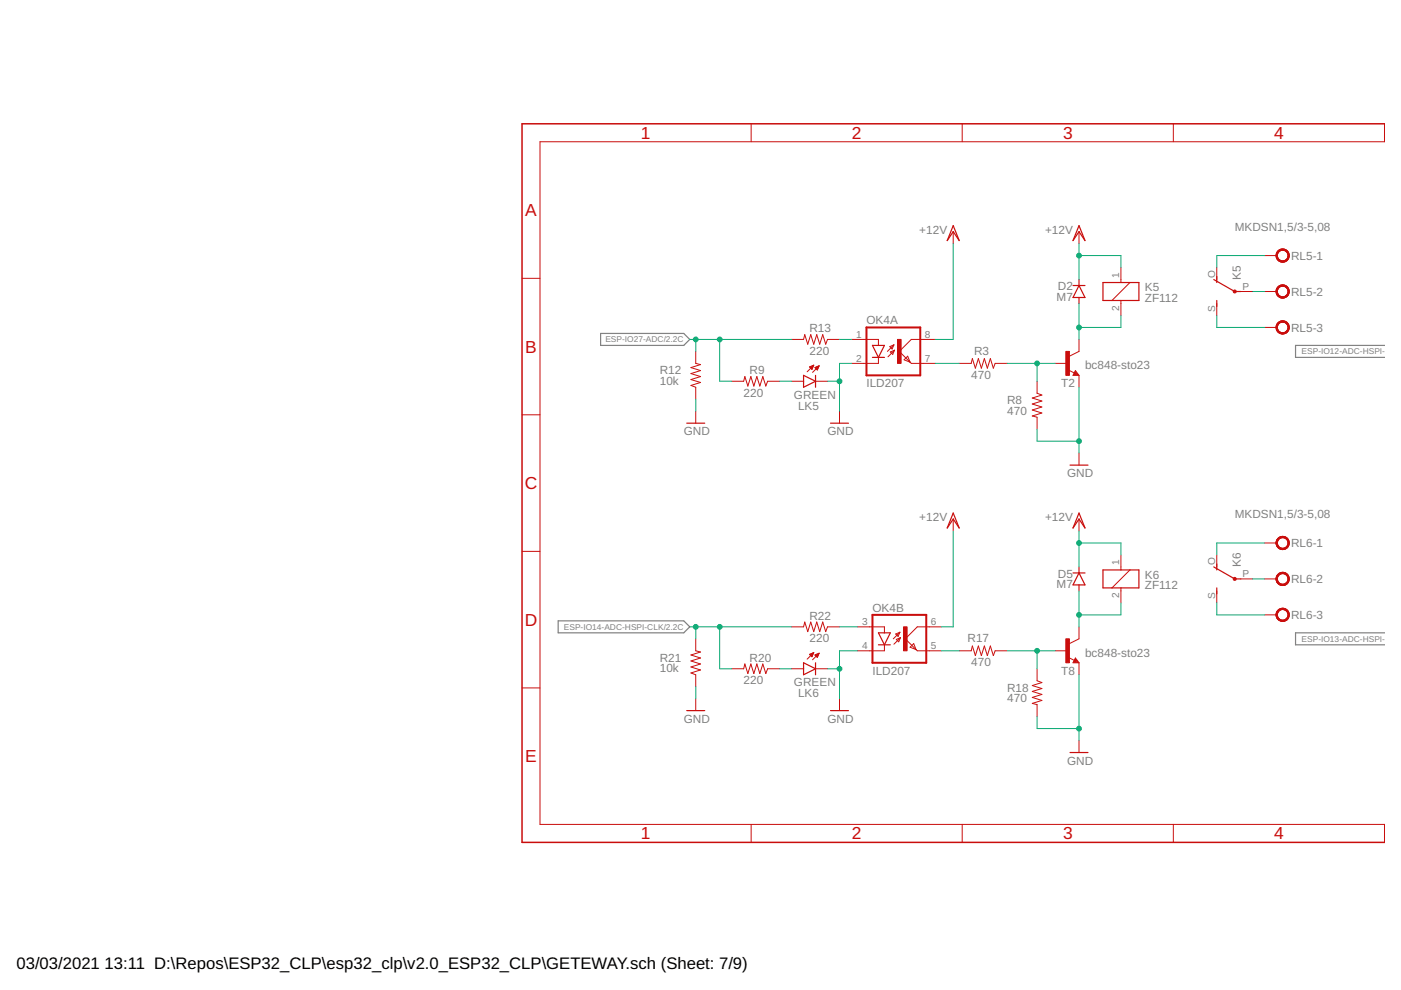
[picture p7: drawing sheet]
<svg xmlns="http://www.w3.org/2000/svg" width="297mm" height="210mm" viewBox="0 0 297 210" stroke-linecap="round" stroke-linejoin="round" font-family="sans-serif">
<path d="M127.3 70.7h17.7l1.2 1.3-1.2 1.2h-17.7zM293.6 73.2h-18.9v2.6h18.9M118.3 131.6h26.7l1.2 1.3-1.2 1.3h-26.7zM293.6 134.2h-18.9v2.5h18.9" fill="none" stroke="#808080" stroke-width=".25"/>
<path d="M293.6 26.2h-182.9v152.4h182.9" fill="none" stroke="#c90d0c" stroke-width=".32"/>
<g fill="none" stroke="#c90d0c" stroke-width=".21">
<path d="M159.3 26.2v3.9M204 26.2v3.9M248.8 26.2v3.9M293.5 26.2v3.9M293.6 30.1h-179.1v144.7h179.1M110.7 59h3.8M202.1 49.1v2.5M228.8 49.1v2.5M237.7 56.7v3.2M239.6 59.9l-3.8 3.8M258 56.7v2.6M268.1 54.2h2.6"/>
<path d="M147.5 74.5v2.5l1 .3-2 .6 2 .7-2 .6 2 .6-2 .7 2 .6-2 .6 1 .4v2.5M167.8 72h2.6l.2-1 .7 2 .6-2 .6 2 .7-2 .6 2 .6-2 .7 2 .4-1h2.5M171.6 77.8l.9-.4-.4 .9zM171.7 77.8h.7M171.7 77.9h.6M171.9 78h.4M172 77.7h.4M172 78.1h.2M172.1 78.3h.1M172.3 77.5h.2M172.5 77.4l-1.4 1.4M172.8 77.9l.9-.3-.4 .8z"/>
<path d="M172.8 77.9h.7M172.9 78h.6M173 78.1h.4M173.1 78.3h.3M173.1 77.8h.5M173.2 78.4h.1M173.4 77.7h.2M173.7 77.6l-1.4 1.4M180.5 72h5.7v1.2M186.2 75.8v1.2h-5.7M188.7 73.5l.8-.4-.4 .9zM188.8 74.6l.9-.3-.4 .8z"/>
<path d="M189.5 73.1l-1.3 1.4M189.7 74.3l-1.4 1.3M192.4 75.5l.6 1.3-1.3-.5zM198.3 72h-5.1l-2.5 2.5 2.5 2.5h5.1M203.4 77h2.5l.3-1 .6 2.1 .6-2.1 .7 2.1 .6-2.1 .6 2.1 .7-2.1 .6 2.1 .4-1.1h2.5M223.7 77h2.5M226.5 78.5l1.3 .6M228 78.6l.8 1h-1.3zM228.8 72v2.5l-2.1 1M228.8 79.6v2.5M237.7 63.7v3.2M258 64.3v2.6"/>
<path d="M263.1 61.8h2.5M268.1 61.8h2.6M268.1 69.4h2.6M110.7 87.9h3.8M147.5 87.2v2.5M155.1 80.8h2.6l.2-1 .7 2.1 .6-2.1 .6 2.1 .7-2.1 .6 2.1 .6-2.1 .7 2.1 .4-1.1h2.5M167.8 80.8h2.6M172.9 80.8h2.6M178 87.2v2.5M219.9 80.8v2.6l1 .4-2 .6 2 .6-2 .7 2 .6-2 .6 2 .7-2 .6 1 .3v2.5M228.8 96.1v2.5M110.7 116.9h3.8"/>
<path d="M202.1 110v2.6M228.8 110v2.6M237.7 117.7v3.1M258 117.7v2.5M268.1 115.1h2.6M147.5 135.4v2.6l1 .2-2 .7 2 .6-2 .6 2 .7-2 .6 2 .6-2 .7 1 .4v2.5M167.8 132.9h2.6l.2-1 .7 2 .6-2 .6 2 .7-2 .6 2 .6-2 .7 2 .4-1h2.5M171.6 138.7l.9-.3-.4 .9zM171.7 138.8h.6M171.8 138.7h.6M171.8 138.9h.5M171.9 139h.3"/>
<path d="M172 138.6h.4M172.1 139.2h.1M172.3 138.5h.2M172.5 138.4l-1.4 1.4M172.8 138.9l.9-.4-.4 .9zM172.8 138.9h.7M172.9 138.8h.6M173 139h.4M173.1 139.2h.3M173.2 139.3h.1M173.2 138.7h.4M173.5 138.6h.1"/>
<path d="M173.7 138.5l-1.4 1.4M181.8 132.9h5.7v1.3M187.5 136.7v1.3h-5.7M189.9 134.4l.9-.4-.4 .9zM190 135.6l.9-.4-.4 .9zM190.8 134l-1.4 1.4M190.9 135.2l-1.4 1.4M193 137.2l.7-.7 .5 1.2zM194.2 137.7l.3 .3h5.1M199.6 132.9h-5.1l-2.6 2.5 2.3 2.3M203.4 138h2.5l.3-1 .6 2 .6-2 .7 2 .6-2 .6 2 .7-2 .6 2 .4-1h2.5M223.7 138h2.5"/>
<path d="M226.5 139.4l1.3 .6M228 139.5l.8 1h-1.3zM228.8 132.9v2.5l-2.1 1.1M237.7 124.7v3.1M239.6 120.8l-3.8 3.9M258 125.3v2.5M263.1 122.7h2.5M268.1 122.7h2.6M268.1 130.4h2.6M110.7 145.9h3.8M147.5 148.1v2.6M155.1 141.8h2.6l.2-1 .7 2 .6-2 .6 2 .7-2 .6 2 .6-2 .7 2 .4-1h2.5"/>
<path d="M167.8 141.8h2.6M172.9 141.8h2.6M178 148.1v2.6M219.9 141.8v2.5l1 .4-2 .7 2 .6-2 .6 2 .6-2 .7 2 .6-2 .6 1 .3v2.5M228.8 140.5v2.6M228.8 157v2.6M159.3 174.8v3.8M204 174.8v3.8M248.8 174.8v3.8M293.5 174.8v3.8"/>
</g>
<g fill="none" stroke="#c90d0c" stroke-width=".25">
<path d="M202.1 47.8l1.3 3.2-1.3-1.9-1.3 1.9zM228.8 59.3v1.2M228.8 47.8l1.2 3.2-1.2-1.9-1.3 1.9zM233.8 59.9h7.7v3.8h-7.7zM257.3 59.3l4.5 2.5h1.3M258 58.6v1.3M170.4 79.6l2.5 1.2-2.5 1.3zM172.9 79.6v2.5M185 73.2h2.5l-1.3 2.6zM185 75.8h2.5M227.5 60.5h2.5M228 79.1l.1 .2h-.3l.2-.5 .5 .7h-.7"/>
<path d="M228.8 60.5l1.2 2.6h-2.5zM228.8 63.1v1.2M258 63.7v1.3M145.6 89.7h3.8M176.1 89.7h3.8M226.9 98.6h3.8M202.1 108.8l1.3 3.2-1.3-2-1.3 2zM228.8 108.8l1.2 3.2-1.2-2-1.3 2zM258 119.6v1.2M186.2 134.2h2.6l-1.3 2.5zM186.2 136.7h2.6M227.5 121.5h2.5"/>
<path d="M228.8 120.2v1.3M228.8 124v1.3M228.8 121.5l1.2 2.5h-2.5zM233.8 120.8h7.7v3.9h-7.7zM257.3 120.2l4.5 2.5h1.3M258 124.7v1.2M145.6 150.7h3.8M170.4 140.5l2.5 1.3-2.5 1.3zM172.9 140.5v2.6M176.1 150.7h3.8M226.9 159.6h3.8M228 140l.1 .3h-.3l.2-.5 .5 .6h-.7"/>
</g>
<g fill="#c90d0c" stroke="#c90d0c" stroke-width=".21">
<path d="M226 74.5h.7v5.1h-.7z"/>
<path d="M190.3 72h.8v5h-.8z"/>
<path d="M226 135.4h.7v5.1h-.7z"/>
<path d="M191.6 132.9h.7v5.1h-.7z"/>
</g>
<g fill="#c90d0c" stroke="#c90d0c" stroke-width=".21">
<path d="M270.9 53.2a1.39 1.39 0 0 1 2.2 .3 1.39 1.39 0 0 1-.8 2 1.39 1.39 0 0 1-1.7-1.3h.2a1.15 1.15 0 0 1 1.6-1.1 1.15 1.15 0 0 1 .3 1.9 1.15 1.15 0 0 1-1.9-.5v-.3h-.2z" fill-rule="evenodd"/>
<path d="M270.9 53.2a1.39 1.39 0 0 1 2.2 .3 1.39 1.39 0 0 1-.8 2 1.39 1.39 0 0 1-1.7-1.3h.2a1.15 1.15 0 0 1 1.6-1.1 1.15 1.15 0 0 1 .3 1.9 1.15 1.15 0 0 1-1.9-.5v-.3h-.2z" fill-rule="evenodd"/>
<path d="M270.9 53.2a1.39 1.39 0 0 1 2.2 .3 1.39 1.39 0 0 1-.8 2 1.39 1.39 0 0 1-1.7-1.3h.2a1.15 1.15 0 0 1 1.6-1.1 1.15 1.15 0 0 1 .3 1.9 1.15 1.15 0 0 1-1.9-.5v-.3h-.2z" fill-rule="evenodd"/>
<path d="M270.9 60.9a1.39 1.39 0 0 1 2.2 .2 1.39 1.39 0 0 1-.8 2.1 1.39 1.39 0 0 1-1.7-1.4h.2a1.15 1.15 0 0 1 1.6-1.1 1.15 1.15 0 0 1 .3 1.9 1.15 1.15 0 0 1-1.9-.5v-.3h-.2z" fill-rule="evenodd"/>
<path d="M270.9 60.9a1.39 1.39 0 0 1 2.2 .2 1.39 1.39 0 0 1-.8 2.1 1.39 1.39 0 0 1-1.7-1.4h.2a1.15 1.15 0 0 1 1.6-1.1 1.15 1.15 0 0 1 .3 1.9 1.15 1.15 0 0 1-1.9-.5v-.3h-.2z" fill-rule="evenodd"/>
<path d="M270.9 60.9a1.39 1.39 0 0 1 2.2 .2 1.39 1.39 0 0 1-.8 2.1 1.39 1.39 0 0 1-1.7-1.4h.2a1.15 1.15 0 0 1 1.6-1.1 1.15 1.15 0 0 1 .3 1.9 1.15 1.15 0 0 1-1.9-.5v-.3h-.2z" fill-rule="evenodd"/>
<path d="M270.9 68.5a1.39 1.39 0 0 1 2.2 .2 1.39 1.39 0 0 1-.8 2.1 1.39 1.39 0 0 1-1.7-1.4h.2a1.15 1.15 0 0 1 1.6-1.1 1.15 1.15 0 0 1 .3 2 1.15 1.15 0 0 1-1.9-.6v-.3h-.2z" fill-rule="evenodd"/>
<path d="M270.9 68.5a1.39 1.39 0 0 1 2.2 .2 1.39 1.39 0 0 1-.8 2.1 1.39 1.39 0 0 1-1.7-1.4h.2a1.15 1.15 0 0 1 1.6-1.1 1.15 1.15 0 0 1 .3 2 1.15 1.15 0 0 1-1.9-.6v-.3h-.2z" fill-rule="evenodd"/>
<path d="M270.9 68.5a1.39 1.39 0 0 1 2.2 .2 1.39 1.39 0 0 1-.8 2.1 1.39 1.39 0 0 1-1.7-1.4h.2a1.15 1.15 0 0 1 1.6-1.1 1.15 1.15 0 0 1 .3 2 1.15 1.15 0 0 1-1.9-.6v-.3h-.2z" fill-rule="evenodd"/>
<path d="M270.9 114.2a1.39 1.39 0 0 1 2.2 .2 1.39 1.39 0 0 1-.8 2.1 1.39 1.39 0 0 1-1.7-1.4h.2a1.15 1.15 0 0 1 1.6-1.1 1.15 1.15 0 0 1 .3 2 1.15 1.15 0 0 1-1.9-.6v-.3h-.2z" fill-rule="evenodd"/>
<path d="M270.9 114.2a1.39 1.39 0 0 1 2.2 .2 1.39 1.39 0 0 1-.8 2.1 1.39 1.39 0 0 1-1.7-1.4h.2a1.15 1.15 0 0 1 1.6-1.1 1.15 1.15 0 0 1 .3 2 1.15 1.15 0 0 1-1.9-.6v-.3h-.2z" fill-rule="evenodd"/>
<path d="M270.9 114.2a1.39 1.39 0 0 1 2.2 .2 1.39 1.39 0 0 1-.8 2.1 1.39 1.39 0 0 1-1.7-1.4h.2a1.15 1.15 0 0 1 1.6-1.1 1.15 1.15 0 0 1 .3 2 1.15 1.15 0 0 1-1.9-.6v-.3h-.2z" fill-rule="evenodd"/>
<path d="M270.9 121.8a1.39 1.39 0 0 1 2.2 .2 1.39 1.39 0 0 1-.8 2.1 1.39 1.39 0 0 1-1.7-1.4h.2a1.15 1.15 0 0 1 1.6-1 1.15 1.15 0 0 1 .3 1.9 1.15 1.15 0 0 1-1.9-.6v-.3h-.2z" fill-rule="evenodd"/>
<path d="M270.9 121.8a1.39 1.39 0 0 1 2.2 .2 1.39 1.39 0 0 1-.8 2.1 1.39 1.39 0 0 1-1.7-1.4h.2a1.15 1.15 0 0 1 1.6-1 1.15 1.15 0 0 1 .3 1.9 1.15 1.15 0 0 1-1.9-.6v-.3h-.2z" fill-rule="evenodd"/>
<path d="M270.9 121.8a1.39 1.39 0 0 1 2.2 .2 1.39 1.39 0 0 1-.8 2.1 1.39 1.39 0 0 1-1.7-1.4h.2a1.15 1.15 0 0 1 1.6-1 1.15 1.15 0 0 1 .3 1.9 1.15 1.15 0 0 1-1.9-.6v-.3h-.2z" fill-rule="evenodd"/>
<path d="M270.9 129.4a1.39 1.39 0 0 1 2.2 .3 1.39 1.39 0 0 1-.8 2 1.39 1.39 0 0 1-1.7-1.3h.2a1.15 1.15 0 0 1 1.6-1.1 1.15 1.15 0 0 1 .3 1.9 1.15 1.15 0 0 1-1.9-.6v-.2h-.2z" fill-rule="evenodd"/>
<path d="M270.9 129.4a1.39 1.39 0 0 1 2.2 .3 1.39 1.39 0 0 1-.8 2 1.39 1.39 0 0 1-1.7-1.3h.2a1.15 1.15 0 0 1 1.6-1.1 1.15 1.15 0 0 1 .3 1.9 1.15 1.15 0 0 1-1.9-.6v-.2h-.2z" fill-rule="evenodd"/>
<path d="M270.9 129.4a1.39 1.39 0 0 1 2.2 .3 1.39 1.39 0 0 1-.8 2 1.39 1.39 0 0 1-1.7-1.3h.2a1.15 1.15 0 0 1 1.6-1.1 1.15 1.15 0 0 1 .3 1.9 1.15 1.15 0 0 1-1.9-.6v-.2h-.2z" fill-rule="evenodd"/>
<circle cx="261.8" cy="61.8" r=".33"/>
<circle cx="261.8" cy="122.7" r=".33"/>
</g>
<path d="M183.7 69.4h11.4v10.2h-11.4zM185 130.4h11.4v10.1h-11.4z" fill="none" stroke="#c90d0c" stroke-width=".42"/>
<g fill="none" stroke="#0dab76" stroke-width=".21">
<path d="M202.1 51.6v20.4h-3.8M228.8 51.6v7.7M228.8 54.2h8.9v2.5M268.1 54.2h-10.1v2.5M146.2 72h21.6M147.5 72v2.5M152.6 72v8.8h2.5M178 72h2.5M180.5 77h-2.5v10.2M198.3 77h5.1M213.5 77h10.2M219.9 77v3.8"/>
<path d="M228.8 64.3v7.7M237.7 66.9v2.5h-8.9M258 66.9v2.5h10.1M265.6 61.8h2.5M147.5 84.6v2.6M165.3 80.8h2.5M175.5 80.8h2.5M219.9 91v2.5h8.9M228.8 82.1v14M202.1 112.6v20.3h-2.5M228.8 112.6v7.6M228.8 115.1h8.9v2.6"/>
<path d="M268.1 115.1h-10.1v2.6M146.2 132.9h21.6M147.5 132.9v2.5M152.6 132.9v8.9h2.5M178 132.9h3.8M181.8 138h-3.8v10.1M199.6 138h3.8M213.5 138h10.2M219.9 138v3.8M228.8 125.3v7.6M237.7 127.8v2.6h-8.9M258 127.8v2.6h10.1"/>
<path d="M265.6 122.7h2.5M147.5 145.6v2.5M165.3 141.8h2.5M175.5 141.8h2.5M219.9 151.9v2.6h8.9M228.8 143.1v13.9"/>
</g>
<g fill="#0dab76" stroke="#0dab76" stroke-width=".21">
<circle cx="228.8" cy="93.5" r=".51"/>
<circle cx="178" cy="80.8" r=".51"/>
<circle cx="228.8" cy="154.5" r=".51"/>
<circle cx="178" cy="141.8" r=".51"/>
<circle cx="228.8" cy="54.2" r=".51"/>
<circle cx="228.8" cy="115.1" r=".51"/>
<circle cx="228.8" cy="69.4" r=".51"/>
<circle cx="219.9" cy="77" r=".51"/>
<circle cx="152.6" cy="72" r=".51"/>
<circle cx="147.5" cy="72" r=".51"/>
<circle cx="152.6" cy="132.9" r=".51"/>
<circle cx="147.5" cy="132.9" r=".51"/>
<circle cx="228.8" cy="130.4" r=".51"/>
<circle cx="219.9" cy="138" r=".51"/>
</g>
<g font-size="3.7" fill="#c90d0c">
<text x="135.9" y="29.4">1</text>
<text x="180.6" y="29.4">2</text>
<text x="225.4" y="29.4">3</text>
<text x="270.1" y="29.4">4</text>
<text x="111.4" y="45.8">A</text>
<text x="111.4" y="74.8">B</text>
<text x="111.3" y="103.7">C</text>
<text x="111.3" y="132.7">D</text>
<text x="111.4" y="161.6">E</text>
<text x="135.9" y="178">1</text>
<text x="180.6" y="178">2</text>
<text x="225.4" y="178">3</text>
<text x="270.1" y="178">4</text>
</g>
<g font-size="3.5">
<text x="3.5" y="205.4">03/03/2021</text>
<text x="22.2" y="205.4">13:11 D:\Repos\ESP32_CLP\esp32_clp\v2.0_ESP32_CLP\GETEWAY.sch (Sheet: 7/9)</text>
</g>
<g font-size="2.5" fill="#808080">
<text x="194.9" y="49.6">+12V</text>
<text x="221.6" y="49.6">+12V</text>
<text x="261.8" y="49">MKDSN1,5/3-5,08</text>
<text x="263.1" y="59.3" transform="rotate(-90 263.1 59.3)">K5</text>
<text x="273.7" y="55.1">RL5-1</text>
<text x="224" y="63.8">M7</text>
<text x="224.3" y="61.5">D2</text>
<text x="242.7" y="64">ZF112</text>
<text x="242.7" y="61.8">K5</text>
<text x="273.7" y="62.7">RL5-2</text>
<text x="171.6" y="70.5">R13</text>
<text x="183.7" y="68.8">OK4A</text>
<text x="273.7" y="70.3">RL5-3</text>
<text x="171.6" y="75.3">220</text>
<text x="206.5" y="75.2">R3</text>
<text x="139.9" y="81.6">10k</text>
<text x="139.9" y="79.3">R12</text>
<text x="158.9" y="79.3">R9</text>
<text x="183.7" y="82.1">ILD207</text>
<text x="205.9" y="80.3">470</text>
<text x="225" y="82.1">T2</text>
<text x="230" y="78.3">bc848-sto23</text>
<text x="157.7" y="84.1">220</text>
<text x="168.3" y="84.5">GREEN</text>
<text x="169.2" y="86.9">LK5</text>
<text x="213.5" y="88">470</text>
<text x="213.5" y="85.7">R8</text>
<text x="145" y="92.3">GND</text>
<text x="175.4" y="92.3">GND</text>
<text x="226.2" y="101.2">GND</text>
<text x="194.9" y="110.6">+12V</text>
<text x="221.6" y="110.6">+12V</text>
<text x="261.8" y="109.9">MKDSN1,5/3-5,08</text>
<text x="273.7" y="116">RL6-1</text>
<text x="224" y="124.7">M7</text>
<text x="224.3" y="122.5">D5</text>
<text x="242.7" y="124.9">ZF112</text>
<text x="242.7" y="122.7">K6</text>
<text x="263.1" y="120.2" transform="rotate(-90 263.1 120.2)">K6</text>
<text x="273.7" y="123.6">RL6-2</text>
<text x="171.6" y="131.4">R22</text>
<text x="185" y="129.7">OK4B</text>
<text x="273.7" y="131.2">RL6-3</text>
<text x="171.6" y="136.2">220</text>
<text x="205.1" y="136.2">R17</text>
<text x="139.9" y="142.5">10k</text>
<text x="139.9" y="140.3">R21</text>
<text x="158.9" y="140.3">R20</text>
<text x="185" y="143.1">ILD207</text>
<text x="205.9" y="141.3">470</text>
<text x="225" y="143.1">T8</text>
<text x="230" y="139.2">bc848-sto23</text>
<text x="157.7" y="145.1">220</text>
<text x="168.3" y="145.5">GREEN</text>
<text x="169.2" y="147.9">LK6</text>
<text x="213.5" y="148.9">470</text>
<text x="213.5" y="146.6">R18</text>
<text x="145" y="153.2">GND</text>
<text x="175.4" y="153.2">GND</text>
<text x="226.2" y="162.1">GND</text>
</g>
<g font-size="2.1" fill="#808080">
<text x="237.3" y="58.9" transform="rotate(-90 237.3 58.9)">1</text>
<text x="257.6" y="58.9" transform="rotate(-90 257.6 58.9)">O</text>
<text x="237.3" y="65.9" transform="rotate(-90 237.3 65.9)">2</text>
<text x="263.4" y="61.4">P</text>
<text x="181.5" y="71.6">1</text>
<text x="196.1" y="71.6">8</text>
<text x="257.6" y="66.1" transform="rotate(-90 257.6 66.1)">S</text>
<text x="181.5" y="76.7">2</text>
<text x="196.1" y="76.7">7</text>
<text x="237.3" y="119.8" transform="rotate(-90 237.3 119.8)">1</text>
<text x="257.6" y="119.8" transform="rotate(-90 257.6 119.8)">O</text>
<text x="263.4" y="122.4">P</text>
<text x="237.3" y="126.8" transform="rotate(-90 237.3 126.8)">2</text>
<text x="257.6" y="127.1" transform="rotate(-90 257.6 127.1)">S</text>
<text x="182.8" y="132.5">3</text>
<text x="182.8" y="137.6">4</text>
<text x="197.4" y="137.6">5</text>
<text x="197.4" y="132.5">6</text>
</g>
<g font-size="1.8" fill="#808080">
<text x="128.4" y="72.6">ESP-IO27-ADC/2.2C</text>
<text x="276" y="75.1">ESP-IO12-ADC-HSPI-MISO</text>
<text x="119.5" y="133.5">ESP-IO14-ADC-HSPI-CLK/2.2C</text>
<text x="276" y="136.1">ESP-IO13-ADC-HSPI-MOSI</text>
</g>
</svg>
